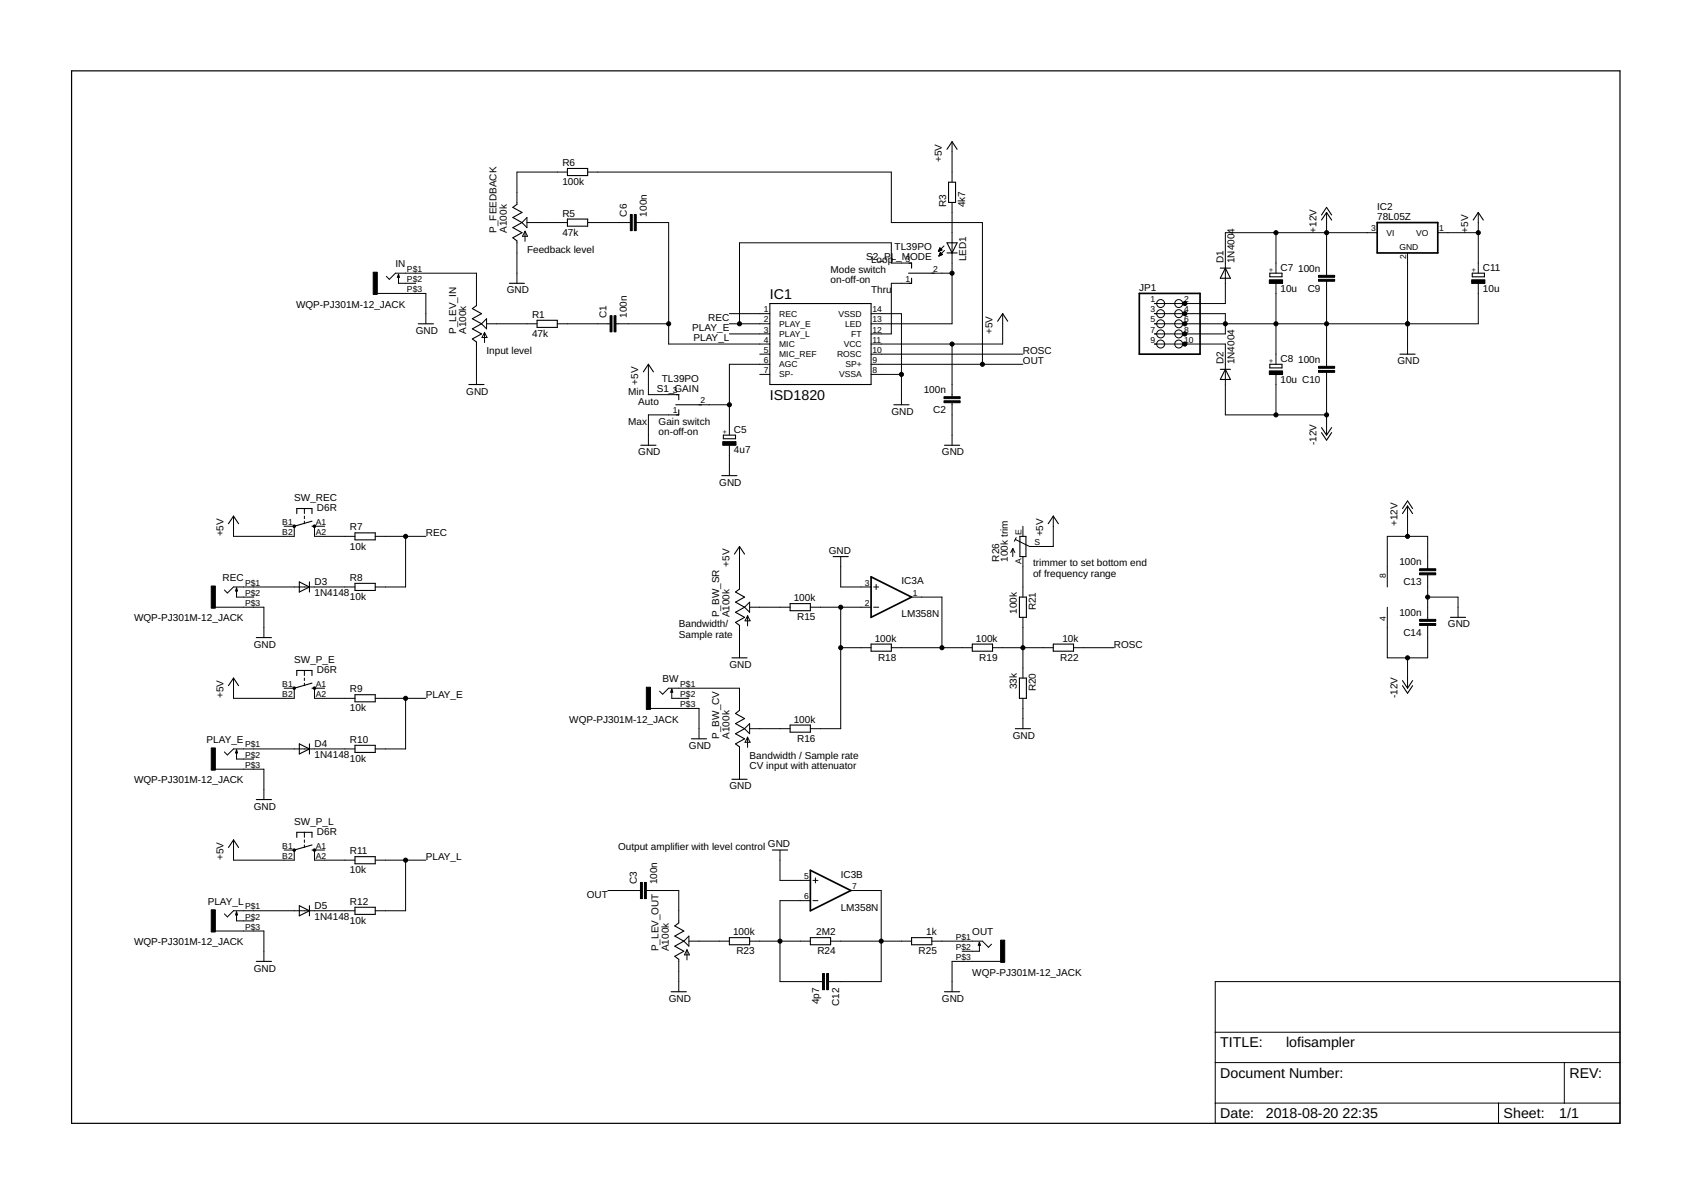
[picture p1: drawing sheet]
<svg xmlns="http://www.w3.org/2000/svg" width="297mm" height="210mm" viewBox="0 0 297 210" stroke-linecap="round" stroke-linejoin="round" font-family="sans-serif">
<g fill="none" stroke="#000" stroke-width=".19">
<path d="M90.8 35.9l-.7 .5 1.6 .9-1.6 .9 1.6 .9-1.6 .9 1.6 .9-1.6 .9 .7 .5M99.7 38.5h3.5v1.2h-3.5zM99.7 29.6h3.5v1.2h-3.5zM166.3 26.2l.9-1.3 .9 1.3M166.6 32h1.3v3.6h-1.3zM232.1 38.7l.9-1.4 .9 1.4M232.1 37.8l.9-1.4 .9 1.4M258.8 38.7l.9-1.4 .9 1.4M70 48.2l.2 .5h-.4zM73.5 56.9h2.6M83.7 53.7l-.7 .5 1.6 .9-1.6 .9 1.6 .9-1.6 .9 1.6 .9-1.6 .8 .7 .6M89.5 49.8h2.6"/>
<path d="M94.3 56.3h3.6v1.2h-3.6zM135.2 53.3h17.8v14.2h-17.8zM159.6 48h4.5M159.7 46.2h.4v.9M160.1 48.9v.9h-.4M166.3 42.7h1.8l-.9 1.7zM166.3 44.4h1.8M175.2 56.4l.9-1.3 .9 1.3M214.4 47.1h1.7M215.2 47.1l.9 1.8h-1.7zM223.1 48h2.1v.6h-2.1zM258.6 48h2.2v.6h-2.2z"/>
<path d="M82.4 67.5h2.6M112.6 78.2h2.6M113 65.3l.9-1.3 .9 1.3M118.7 71.1h4.5M118.8 69.3h.4v.9M119.2 72v.9h-.4M127.1 76.4h2.1v.7h-2.1zM157 71.1h2.7M165.9 78.2h2.7M214.4 64.9h1.7M215.2 64.9l.9 1.8h-1.7zM223.1 64h2.1v.6h-2.1z"/>
<path d="M232.1 75.1l.9 1.3 .9-1.3M232.1 76l.9 1.3 .9-1.3M245.9 62.2h2.7M40.1 92l.9-1.3 .9 1.3M52.1 90.2v-.9h2.7v.9M54.8 92.4h.4M54.8 91.5l-3.1 .9M62.4 93.6h3.5v1.2h-3.5zM126.8 83.5h2.7M129 97.3l.9-1.3 .9 1.3M146.3 97.8h2.7M179.2 94.2h1v3.6h-1z"/>
<path d="M184.1 92l.9-1.3 .9 1.3M246.4 90.2l.8-1.3 .9 1.3M246.4 89.3l.8-1.3 .9 1.3M41.6 103.3l.1 .5h-.3zM45 112h2.7M52.1 118.7v-.9h2.7v.9M52.6 102.2l1.8 .9-1.8 .9zM54.4 102.2v1.8M54.8 120l-3.1 .9M62.4 102.5h3.5v1.2h-3.5zM128.6 115.5h2.6M129.9 103.5l-.7 .5 1.6 .9-1.6 .9 1.6 .9-1.6 .8 1.6 .9-1.6 .9 .7 .6"/>
<path d="M138.8 106h3.5v1.3h-3.5zM153 113.1h3.6v1.3h-3.6zM170.8 113.1h3.5v1.3h-3.5zM179.1 104.9h1.2v3.5h-1.2zM179.1 119.1h1.2v3.6h-1.2zM185 113.1h3.6v1.3h-3.6zM246.4 119.5l.8 1.4 .9-1.4M254.8 108.4h2.7M40.1 120.4l.9-1.3 .9 1.3M41.6 131.7l.1 .5h-.3zM52.6 130.7l1.8 .9-1.8 .8zM54.4 130.7v1.7"/>
<path d="M54.8 120.9h.4M62.4 122h3.5v1.3h-3.5zM62.4 130.9h3.5v1.3h-3.5zM118 121.1l.2 .5h-.4zM121.5 129.8h2.6M128.6 136.9h2.6M129.9 124.8l-.7 .5 1.6 .9-1.6 .9 1.6 .9-1.6 .9 1.6 .9-1.6 .9 .7 .5M138.8 127.4h3.5v1.2h-3.5zM178.4 128h2.6M246.4 120.4l.8 1.4 .9-1.4M40.1 148.9l.9-1.4 .9 1.4M45 140.4h2.7"/>
<path d="M52.1 147.1v-.9h2.7v.9M52.6 159.1l1.8 .9-1.8 .9zM54.4 159.1v1.8M54.8 149.3h.4M54.8 148.4l-3.1 .9M62.4 150.5h3.5v1.2h-3.5zM62.4 159.4h3.5v1.2h-3.5zM135.7 149.3h2.6M41.6 160.2l.1 .5h-.3zM45 168.9h2.7M117.9 174.2h2.7M119.2 162.1l-.7 .5 1.6 .9-1.6 .9 1.6 .9-1.6 .9 1.6 .9-1.6 .9 .7 .5"/>
<path d="M128.1 164.7h3.6v1.2h-3.6zM142.3 164.7h3.6v1.2h-3.6zM160.1 164.7h3.6v1.2h-3.6zM165.9 174.2h2.7M172 165.5l.2 .5h-.3z"/>
</g>
<g fill="none" stroke="#000" stroke-width=".18">
<path d="M92.6 38.2v1.8l-.9-.9zM92.6 39.1h7.1M99.7 30.2h-8.9v5.7M103.2 39.1h7.5M103.2 30.2h53.4v8.9h16v24.9M111.8 39.1h5.7v21.3h17.7M167.2 35.6v21.3h-14.2M167.2 24.9v7.1M233 37.3v11M259.7 37.3v10.7M66.3 51.5h8.5v5.4M67.9 48.5l.5 .6 1.1-1.1h14.2v5.7"/>
<path d="M70 48.2v1.6h3M84.6 56.9l.9-.9v1.8zM85.1 58.4v1.8M85.1 58.4l.5 .9h-.9zM85.5 56.9h8.8M90.8 42.3v7.5M92.2 40.6v1.8M92.2 40.6l.5 .9h-.9zM97.9 56.9h9.2M108.2 56.9h9.3M128.1 55.1h7.1M128.1 56.9h7.1"/>
<path d="M128.1 58.7h7.1M153 55.1h5.3v16M160.1 49.8h-3.5v8.9h-3.6M160.1 46.2h-3.5v-3.5h-26.7v14.2M163.7 48h3.5M164.9 44.1h.1M164.9 44h.2M164.9 44h.4M164.9 44.9h.1M165 43.9h.4M165 44.9h.2M165 43.8h.4"/>
<path d="M165 44.8h.4M165 43.8h.3M165 44.7h.5M165.1 43.7h.1M165.1 43.6h.1M165.1 44.6h.4M165.1 43.5l.4 .4-.7 .3zM165.1 44.6h.3M165.1 44.5h.2M165.2 44.4h.1M165.2 44.3l.3 .4-.6 .3zM165.8 43.2l-1 1"/>
<path d="M165.9 44l-1 1M176.1 55.1v5.3h-23.1M202.8 55.1h12.4v3.6h-12.4M224.1 40.9v7.1M224.1 49.8v14.2M233 49.4v14.9M241.9 40.9h-26.7v12.4h-12.4M247.2 44.4v17.8M252.6 40.9h7.1M259.7 49.8v7.1h-56.9M83.7 60.1v7.4M113.9 64v5.3h5.3"/>
<path d="M119.2 72.9h-5.3v5.3M122.8 71.1h5.3M128.1 78.2v5.3M133.5 62.2h1.7M133.5 65.8h1.7M135.2 64h-7.1v12.4M153 62.2h26.7M153 64h26.7M153 65.8h5.3M167.2 60.4v9.3M167.2 70.7v7.5M202.8 60.4h12.4v12.5h17.8"/>
<path d="M224.1 65.8v7.1M233 65.4v11M41 90.7v3.5h10.7v-1.8h-1.8M53.5 89.3v.9M53.5 90.7v.4M53.5 91.5v.5M57 92.4h-1.8v1.8h7.2M65.9 94.2h8.9M71.2 94.2v8.9h-5.3M129.9 96v7.5M147.7 97.8v5.3h5.3M177.9 96.4v1.4"/>
<path d="M177.9 96.4l-.4 .6M177.9 96.4l.4 .6M178.5 94.4l-.3 .7M179.7 92.4v1.8M179.7 97.8v7.1M185 90.7v5.3h-4.2l-2.4-1.2M247.2 88.9v5.3M250.8 99.9v-5.7h-7.1v8.9M37.8 106.7h8.6v5.3M41 119.1v3.6h10.7v-1.8h-1.8M41.6 103.3v1.6h3M53.5 117.8v.9"/>
<path d="M53.5 119.1v.4M53.5 120v.4M62.4 103.1h-21.4l-1.1 1.1-.5-.6M129.9 109.9v5.6M131.3 108.2v1.7M131.3 108.2l.5 .9h-.9zM131.7 106.7h7.1M131.7 105.8v1.7l-.9-.8zM142.3 106.7h10.7M147.7 106.7v21.3h-5.4M147.7 113.8h5.3M153.5 103.1h.8"/>
<path d="M153.5 106.7h.8M153.9 102.7v.8M156.6 113.8h14.2M160.1 104.9h5.4v8.9M174.3 113.8h10.7M179.7 108.4v10.7M188.6 113.8h7.1M243.7 106.7v8.8h7.1v-5.6M247.2 115.5v5.4M250.8 104.9h5.3v3.5M250.8 101v7.8M37.8 135.1h8.6v5.3"/>
<path d="M41.6 131.7v1.6h3M57 120.9h-1.8v1.8h7.2M62.4 131.6h-21.4l-1.1 1-.5-.5M65.9 122.7h8.9M71.2 122.7v8.9h-5.3M114.3 124.4h8.5v5.4M115.9 121.4l.5 .5 1.1-1h12.4v3.9M118 121.1v1.6h3M129.9 131.2v5.7M131.3 129.5v1.8M131.3 129.5l.5 .9h-.9zM131.7 127.1v1.8l-.9-.9z"/>
<path d="M131.7 128h7.1M179.7 122.7v5.3M41 147.5v3.6h10.7v-1.8h-1.8M53.5 146.2v.9M53.5 147.5v.5M53.5 148.4v.5M57 149.3h-1.8v1.8h7.2M62.4 160h-21.4l-1.1 1.1-.5-.6M65.9 151.1h8.9M71.2 151.1v8.9h-5.3M106.8 156.4h5.7M113.6 156.4h5.6v5.7"/>
<path d="M137 149.3v5.3h5.3M142.3 158.2h-5.3v14.2h7.5M142.8 154.6h.9M142.8 158.2h.9M143.2 154.2v.9M149.5 156.4h5.3v16h-9.3M37.8 163.5h8.6v5.4M41.6 160.2v1.6h3M119.2 168.5v5.7M120.1 165.3l.9-.9v1.8zM120.7 166.8v1.8M120.7 166.8l.4 .9h-.9z"/>
<path d="M121 165.3h7.1M131.7 165.3h10.6M145.9 165.3h14.2M163.7 165.3h8.9l1 1.1 .6-.6M172 165.5v1.6h-3M175.8 168.9h-8.6v5.3M213.5 172.4h71.1v24.9h-71.1zM213.5 186.6h71.1M213.5 193.8h71.1M213.5 181.3h71.1M263.2 193.8v3.5M274.8 186.6v7.2"/>
<circle cx="203.9" cy="58.7" r=".7"/>
<circle cx="203.9" cy="53.3" r=".7"/>
<circle cx="203.9" cy="56.9" r=".7"/>
<circle cx="203.9" cy="55.1" r=".7"/>
<circle cx="207.1" cy="58.7" r=".7"/>
<circle cx="207.1" cy="56.9" r=".7"/>
<circle cx="207.1" cy="55.1" r=".7"/>
<circle cx="207.1" cy="53.3" r=".7"/>
<circle cx="203.9" cy="60.4" r=".7"/>
<circle cx="207.1" cy="60.4" r=".7"/>
</g>
<path d="M12.6 12.4h272v184.9h-272z" fill="none" stroke="#000" stroke-width=".21"/>
<g fill="#000" stroke="#000" stroke-width=".18">
<path d="M110.7 37.7h.4v2.8h-.4zM111.4 37.7h.4v2.8h-.4zM65.6 47.8h.7v3.9h-.7zM107.2 55.5h.3v2.8h-.3zM107.9 55.5h.3v2.8h-.3zM223 49.1h2.3v.7h-2.3zM231.6 48.4h2.8v.3h-2.8zM231.6 49.1h2.8v.3h-2.8zM258.5 49.1h2.3v.7h-2.3zM127 77.6h2.3v.6h-2.3zM165.8 69.7h2.9v.3h-2.9zM165.8 70.4h2.9v.3h-2.9z"/>
<path d="M223 65.2h2.3v.6h-2.3zM231.6 64.3h2.8v.4h-2.8zM231.6 65.1h2.8v.3h-2.8zM249.4 99.9h2.8v.3h-2.8zM37.1 102.9h.7v3.9h-.7zM249.4 100.6h2.8v.4h-2.8zM249.4 108.8h2.8v.3h-2.8zM249.4 109.5h2.8v.4h-2.8zM37.1 131.4h.7v3.9h-.7zM113.5 120.7h.8v3.9h-.8zM37.1 159.8h.7v3.9h-.7zM112.5 155h.3v2.8h-.3z"/>
<path d="M113.2 155h.3v2.8h-.3zM144.5 171h.3v2.8h-.3zM145.2 171h.3v2.8h-.3zM175.8 165.1h.7v3.9h-.7z"/>
</g>
<path d="M241.9 39.1h10.7v5.3h-10.7zM200.1 51.5h10.7v10.7h-10.7zM153 101.3l7.1 3.6-7.1 3.5zM142.3 152.9l7.2 3.5-7.2 3.6z" fill="none" stroke="#000" stroke-width=".3"/>
<g fill="#000" stroke="#000" stroke-width=".18">
<path d="M51.5 92.3h.3v.3h-.3z" fill-rule="evenodd"/>
<path d="M55.1 92.3h.3v.3h-.3z" fill-rule="evenodd"/>
<path d="M51.5 120.7h.3v.3h-.3z" fill-rule="evenodd"/>
<path d="M55.1 120.7h.3v.3h-.3z" fill-rule="evenodd"/>
<path d="M51.5 149.2h.3v.3h-.3z" fill-rule="evenodd"/>
<path d="M55.1 149.2h.3v.3h-.3z" fill-rule="evenodd"/>
<circle cx="117.5" cy="56.9" r=".36"/>
<circle cx="129.9" cy="56.9" r=".36"/>
<circle cx="167.2" cy="48" r=".36"/>
<circle cx="208.1" cy="53.3" r=".36"/>
<circle cx="208.1" cy="55.1" r=".36"/>
<circle cx="208.1" cy="58.7" r=".36"/>
<circle cx="208.1" cy="56.9" r=".36"/>
<circle cx="215.2" cy="56.9" r=".36"/>
<circle cx="224.1" cy="56.9" r=".36"/>
<circle cx="224.1" cy="40.9" r=".36"/>
<circle cx="233" cy="56.9" r=".36"/>
<circle cx="233" cy="40.9" r=".36"/>
<circle cx="247.2" cy="56.9" r=".36"/>
<circle cx="259.7" cy="40.9" r=".36"/>
<circle cx="128.1" cy="71.1" r=".36"/>
<circle cx="158.3" cy="65.8" r=".36"/>
<circle cx="167.2" cy="60.4" r=".36"/>
<circle cx="172.6" cy="64" r=".36"/>
<circle cx="208.1" cy="60.4" r=".36"/>
<circle cx="224.1" cy="72.9" r=".36"/>
<circle cx="233" cy="72.9" r=".36"/>
<circle cx="71.2" cy="94.2" r=".36"/>
<circle cx="247.2" cy="94.2" r=".36"/>
<circle cx="147.7" cy="113.8" r=".36"/>
<circle cx="147.7" cy="106.7" r=".36"/>
<circle cx="165.5" cy="113.8" r=".36"/>
<circle cx="179.7" cy="113.8" r=".36"/>
<circle cx="247.2" cy="115.5" r=".36"/>
<circle cx="250.8" cy="104.9" r=".36"/>
<circle cx="71.2" cy="122.7" r=".36"/>
<circle cx="71.2" cy="151.1" r=".36"/>
<circle cx="137" cy="165.3" r=".36"/>
<circle cx="154.8" cy="165.3" r=".36"/>
</g>
<g font-size="2.5">
<text x="135.2" y="52.4">IC1</text>
<text x="135.2" y="70.2">ISD1820</text>
<text x="214.3" y="184">TITLE:</text>
<text x="225.9" y="184">lofisampler</text>
<text x="214.3" y="189.3">Document Number:</text>
<text x="275.7" y="189.3">REV:</text>
<text x="214.3" y="196.4">Date:</text>
<text x="222.3" y="196.4">2018-08-20</text>
<text x="235.8" y="196.4">22:35</text>
<text x="264.1" y="196.4">Sheet:</text>
<text x="273.9" y="196.4">1/1</text>
</g>
<g font-size="1.8">
<text x="98.8" y="29.2">R6</text>
<text x="165.5" y="28.4" transform="rotate(-90 165.5 28.4)">+5V</text>
<text x="98.8" y="32.5">100k</text>
<text x="87.2" y="40.9" transform="rotate(-90 87.2 40.9)">P_FEEDBACK</text>
<text x="89" y="40.9" transform="rotate(-90 89 40.9)">A100k</text>
<text x="98.8" y="41.4">47k</text>
<text x="98.8" y="38.1">R5</text>
<text x="110.1" y="38" transform="rotate(-90 110.1 38)">C6</text>
<text x="113.6" y="38" transform="rotate(-90 113.6 38)">100n</text>
<text x="166.2" y="36.4" transform="rotate(-90 166.2 36.4)">R3</text>
<text x="169.5" y="36.4" transform="rotate(-90 169.5 36.4)">4k7</text>
<text x="231.2" y="40.9" transform="rotate(-90 231.2 40.9)">+12V</text>
<text x="241.9" y="38.7">78L05Z</text>
<text x="241.9" y="36.9">IC2</text>
<text x="257.9" y="40.9" transform="rotate(-90 257.9 40.9)">+5V</text>
<text x="69.5" y="46.9">IN</text>
<text x="92.6" y="44.4">Feedback level</text>
<text x="145.9" y="47.9">Mode switch</text>
<text x="152.2" y="45.7">S2_PL_MODE</text>
<text x="153" y="46.2">Loop</text>
<text x="157.1" y="43.9">TL39PO</text>
<text x="169.7" y="45.9" transform="rotate(-90 169.7 45.9)">LED1</text>
<text x="214.9" y="46.2" transform="rotate(-90 214.9 46.2)">D1</text>
<text x="216.9" y="46.2" transform="rotate(-90 216.9 46.2)">1N4004</text>
<text x="224.9" y="47.7">C7</text>
<text x="228" y="47.7">100n</text>
<text x="260.5" y="47.7">C11</text>
<text x="89" y="51.5">GND</text>
<text x="145.9" y="49.8">on-off-on</text>
<text x="153" y="51.5">Thru</text>
<text x="200.1" y="51.1">JP1</text>
<text x="224.9" y="51.2">10u</text>
<text x="229.7" y="51.3">C9</text>
<text x="260.5" y="51.2">10u</text>
<text x="52" y="54">WQP-PJ301M-12_JACK</text>
<text x="73" y="58.7">GND</text>
<text x="80.1" y="58.7" transform="rotate(-90 80.1 58.7)">P_LEV_IN</text>
<text x="81.9" y="58.7" transform="rotate(-90 81.9 58.7)">A100k</text>
<text x="93.5" y="59.2">47k</text>
<text x="93.5" y="55.8">R1</text>
<text x="106.5" y="55.8" transform="rotate(-90 106.5 55.8)">C1</text>
<text x="110.1" y="55.8" transform="rotate(-90 110.1 55.8)">100n</text>
<text x="121.6" y="58.1">PLAY_E</text>
<text x="121.8" y="59.9">PLAY_L</text>
<text x="124.4" y="56.4">REC</text>
<text x="174.3" y="58.7" transform="rotate(-90 174.3 58.7)">+5V</text>
<text x="85.5" y="62.2">Input level</text>
<text x="179.7" y="64">OUT</text>
<text x="179.7" y="62.2">ROSC</text>
<text x="214.9" y="64" transform="rotate(-90 214.9 64)">D2</text>
<text x="216.9" y="64" transform="rotate(-90 216.9 64)">1N4004</text>
<text x="224.9" y="63.7">C8</text>
<text x="228" y="63.7">100n</text>
<text x="245.5" y="64">GND</text>
<text x="81.9" y="69.3">GND</text>
<text x="110.3" y="69.3">Min</text>
<text x="112.1" y="67.5" transform="rotate(-90 112.1 67.5)">+5V</text>
<text x="112.1" y="71.1">Auto</text>
<text x="115.4" y="68.8">S1_GAIN</text>
<text x="116.3" y="67">TL39PO</text>
<text x="162.3" y="69.1">100n</text>
<text x="224.9" y="67.2">10u C10</text>
<text x="110.3" y="74.7">Max</text>
<text x="115.7" y="74.6">Gain switch</text>
<text x="115.7" y="76.4">on-off-on</text>
<text x="128.9" y="76.1">C5</text>
<text x="156.6" y="72.9">GND</text>
<text x="163.9" y="72.6">C2</text>
<text x="112.1" y="80">GND</text>
<text x="128.9" y="79.7">4u7</text>
<text x="165.5" y="80">GND</text>
<text x="231.2" y="78.2" transform="rotate(-90 231.2 78.2)">-12V</text>
<text x="51.7" y="88">SW_REC</text>
<text x="55.7" y="89.8">D6R</text>
<text x="126.3" y="85.3">GND</text>
<text x="39.2" y="94.2" transform="rotate(-90 39.2 94.2)">+5V</text>
<text x="61.5" y="93.2">R7</text>
<text x="74.8" y="94.2">REC</text>
<text x="183.2" y="94.2" transform="rotate(-90 183.2 94.2)">+5V</text>
<text x="245.5" y="92.4" transform="rotate(-90 245.5 92.4)">+12V</text>
<text x="61.5" y="96.5">10k</text>
<text x="128.1" y="99.5" transform="rotate(-90 128.1 99.5)">+5V</text>
<text x="145.6" y="97.2">GND</text>
<text x="175.5" y="98.7" transform="rotate(-90 175.5 98.7)">R26</text>
<text x="177" y="98.7" transform="rotate(-90 177 98.7)">100k trim</text>
<text x="181.5" y="99.5">trimmer to set bottom end</text>
<text x="181.5" y="101.3">of frequency range</text>
<text x="245.8" y="99.3">100n</text>
<text x="39.1" y="102">REC</text>
<text x="55.2" y="104.7">1N4148</text>
<text x="55.2" y="102.8">D3</text>
<text x="61.5" y="105.4">10k</text>
<text x="61.5" y="102.1">R8</text>
<text x="139.4" y="105.6">100k</text>
<text x="158.3" y="102.7">IC3A</text>
<text x="178.6" y="107.8" transform="rotate(-90 178.6 107.8)">100k</text>
<text x="182" y="107.2" transform="rotate(-90 182 107.2)">R21</text>
<text x="246.5" y="102.8">C13</text>
<text x="23.6" y="109.1">WQP-PJ301M-12_JACK</text>
<text x="44.6" y="113.8">GND</text>
<text x="119.2" y="110.1">Bandwidth/</text>
<text x="119.2" y="112">Sample rate</text>
<text x="126.3" y="108.4" transform="rotate(-90 126.3 108.4)">P_BW_SR</text>
<text x="128.1" y="108.4" transform="rotate(-90 128.1 108.4)">A100k</text>
<text x="140" y="109">R15</text>
<text x="153.7" y="112.7">100k</text>
<text x="158.3" y="108.4">LM358N</text>
<text x="171.4" y="112.7">100k</text>
<text x="186.6" y="112.7">10k</text>
<text x="195.7" y="113.8">ROSC</text>
<text x="245.8" y="108.2">100n</text>
<text x="246.5" y="111.7">C14</text>
<text x="254.3" y="110.2">GND</text>
<text x="51.7" y="116.4">SW_P_E</text>
<text x="55.7" y="118.2">D6R</text>
<text x="116.4" y="119.8">BW</text>
<text x="128.1" y="117.3">GND</text>
<text x="154.2" y="116.1">R18</text>
<text x="172" y="116.1">R19</text>
<text x="186.2" y="116.1">R22</text>
<text x="39.2" y="122.7" transform="rotate(-90 39.2 122.7)">+5V</text>
<text x="61.5" y="125">10k</text>
<text x="61.5" y="121.6">R9</text>
<text x="74.8" y="122.7">PLAY_E</text>
<text x="178.6" y="121" transform="rotate(-90 178.6 121)">33k</text>
<text x="182" y="121.4" transform="rotate(-90 182 121.4)">R20</text>
<text x="245.5" y="122.7" transform="rotate(-90 245.5 122.7)">-12V</text>
<text x="36.3" y="130.5">PLAY_E</text>
<text x="55.2" y="131.2">D4</text>
<text x="61.5" y="130.5">R10</text>
<text x="100" y="126.9">WQP-PJ301M-12_JACK</text>
<text x="121" y="131.5">GND</text>
<text x="126.3" y="129.8" transform="rotate(-90 126.3 129.8)">P_BW_CV</text>
<text x="128.1" y="129.8" transform="rotate(-90 128.1 129.8)">A100k</text>
<text x="139.4" y="126.9">100k</text>
<text x="140" y="130.3">R16</text>
<text x="177.9" y="129.8">GND</text>
<text x="23.6" y="137.6">WQP-PJ301M-12_JACK</text>
<text x="55.2" y="133.2">1N4148</text>
<text x="61.5" y="133.9">10k</text>
<text x="131.7" y="133.2">Bandwidth / Sample rate</text>
<text x="131.7" y="135.1">CV input with attenuator</text>
<text x="44.6" y="142.2">GND</text>
<text x="128.1" y="138.7">GND</text>
<text x="51.7" y="144.9">SW_P_L</text>
<text x="55.7" y="146.7">D6R</text>
<text x="108.6" y="149.3">Output amplifier with level control</text>
<text x="134.9" y="148.8">GND</text>
<text x="39.2" y="151.1" transform="rotate(-90 39.2 151.1)">+5V</text>
<text x="61.5" y="153.4">10k</text>
<text x="61.5" y="150">R11</text>
<text x="74.8" y="151.1">PLAY_L</text>
<text x="111.9" y="155.4" transform="rotate(-90 111.9 155.4)">C3</text>
<text x="115.4" y="155.4" transform="rotate(-90 115.4 155.4)">100n</text>
<text x="147.7" y="154.2">IC3B</text>
<text x="36.5" y="158.9">PLAY_L</text>
<text x="55.2" y="161.6">1N4148</text>
<text x="55.2" y="159.6">D5</text>
<text x="61.5" y="158.9">R12</text>
<text x="103.1" y="157.7">OUT</text>
<text x="147.7" y="160">LM358N</text>
<text x="23.6" y="166">WQP-PJ301M-12_JACK</text>
<text x="61.5" y="162.3">10k</text>
<text x="115.7" y="167.1" transform="rotate(-90 115.7 167.1)">P_LEV_OUT</text>
<text x="117.5" y="167.1" transform="rotate(-90 117.5 167.1)">A100k</text>
<text x="128.8" y="164.3">100k</text>
<text x="129.4" y="167.6">R23</text>
<text x="143.4" y="164.3">2M2</text>
<text x="143.6" y="167.6">R24</text>
<text x="161.4" y="167.6">R25</text>
<text x="162.7" y="164.3">1k</text>
<text x="170.8" y="164.3">OUT</text>
<text x="44.6" y="170.7">GND</text>
<text x="170.8" y="171.4">WQP-PJ301M-12_JACK</text>
<text x="117.5" y="176">GND</text>
<text x="143.9" y="176.4" transform="rotate(-90 143.9 176.4)">4p7</text>
<text x="147.4" y="176.7" transform="rotate(-90 147.4 176.7)">C12</text>
<text x="165.5" y="176">GND</text>
</g>
<g font-size="1.5">
<text x="240.8" y="40.6">3</text>
<text x="243.5" y="41.4">VI</text>
<text x="248.8" y="41.4">VO</text>
<text x="252.8" y="40.6">1</text>
<text x="71.5" y="47.7">P$1</text>
<text x="159.1" y="46">3</text>
<text x="163.9" y="47.7">2</text>
<text x="245.8" y="43.9">GND</text>
<text x="247" y="45.5" transform="rotate(-90 247 45.5)">2</text>
<text x="71.5" y="51.3">P$3</text>
<text x="71.5" y="49.5">P$2</text>
<text x="159.1" y="49.5">1</text>
<text x="202.1" y="53.1">1</text>
<text x="208" y="53.1">2</text>
<text x="134.2" y="54.9">1</text>
<text x="134.2" y="56.6">2</text>
<text x="134.2" y="58.4">3</text>
<text x="136.9" y="55.6">REC</text>
<text x="136.9" y="57.4">PLAY_E</text>
<text x="136.9" y="59.2">PLAY_L</text>
<text x="147.3" y="55.6">VSSD</text>
<text x="148.5" y="57.4">LED</text>
<text x="149.5" y="59.2">FT</text>
<text x="153.3" y="58.4">12</text>
<text x="153.3" y="56.6">13</text>
<text x="153.3" y="54.9">14</text>
<text x="202.1" y="54.9">3</text>
<text x="202.1" y="56.6">5</text>
<text x="202.1" y="58.4">7</text>
<text x="208" y="54.9">4</text>
<text x="208" y="56.6">6</text>
<text x="208" y="58.4">8</text>
<text x="134.2" y="60.2">4</text>
<text x="134.2" y="62">5</text>
<text x="134.2" y="63.7">6</text>
<text x="134.2" y="65.5">7</text>
<text x="136.9" y="61">MIC</text>
<text x="136.9" y="62.7">MIC_REF</text>
<text x="136.9" y="64.5">AGC</text>
<text x="147" y="62.7">ROSC</text>
<text x="148.2" y="61">VCC</text>
<text x="148.5" y="64.5">SP+</text>
<text x="153.3" y="65.5">8</text>
<text x="153.3" y="63.7">9</text>
<text x="153.3" y="62">10</text>
<text x="153.3" y="60.2">11</text>
<text x="202.1" y="60.2">9</text>
<text x="208" y="60.2">10</text>
<text x="118.2" y="69.1">3</text>
<text x="123" y="70.9">2</text>
<text x="136.9" y="66.3">SP-</text>
<text x="147.4" y="66.3">VSSA</text>
<text x="118.2" y="72.6">1</text>
<text x="49.6" y="92.2">B1</text>
<text x="49.6" y="94">B2</text>
<text x="55.5" y="92.2">A1</text>
<text x="55.5" y="94">A2</text>
<text x="179.4" y="94" transform="rotate(-90 179.4 94)">E</text>
<text x="181.7" y="95.7">S</text>
<text x="179.4" y="99" transform="rotate(-90 179.4 99)">A</text>
<text x="243.4" y="101.5" transform="rotate(-90 243.4 101.5)">8</text>
<text x="43" y="106.4">P$3</text>
<text x="43" y="102.9">P$1</text>
<text x="43" y="104.6">P$2</text>
<text x="151.9" y="106.4">2</text>
<text x="151.9" y="102.9">3</text>
<text x="160.4" y="104.6">1</text>
<text x="243.4" y="109.1" transform="rotate(-90 243.4 109.1)">4</text>
<text x="49.6" y="120.6">B1</text>
<text x="49.6" y="122.4">B2</text>
<text x="55.5" y="120.6">A1</text>
<text x="55.5" y="122.4">A2</text>
<text x="119.5" y="124.2">P$3</text>
<text x="119.5" y="120.6">P$1</text>
<text x="119.5" y="122.4">P$2</text>
<text x="43" y="131.3">P$1</text>
<text x="43" y="134.8">P$3</text>
<text x="43" y="133.1">P$2</text>
<text x="49.6" y="149.1">B1</text>
<text x="55.5" y="149.1">A1</text>
<text x="49.6" y="150.8">B2</text>
<text x="55.5" y="150.8">A2</text>
<text x="141.3" y="154.4">5</text>
<text x="43" y="159.7">P$1</text>
<text x="43" y="161.5">P$2</text>
<text x="141.3" y="158">6</text>
<text x="149.7" y="156.2">7</text>
<text x="43" y="163.3">P$3</text>
<text x="167.9" y="165.1">P$1</text>
<text x="167.9" y="166.8">P$2</text>
<text x="167.9" y="168.6">P$3</text>
</g>
<g font-size="1.2">
<text x="223.7" y="47.7" transform="rotate(-90 223.7 47.7)">+</text>
<text x="259.3" y="47.7" transform="rotate(-90 259.3 47.7)">+</text>
<text x="223.7" y="63.7" transform="rotate(-90 223.7 63.7)">+</text>
<text x="127.7" y="76.2" transform="rotate(-90 127.7 76.2)">+</text>
</g>
</svg>
